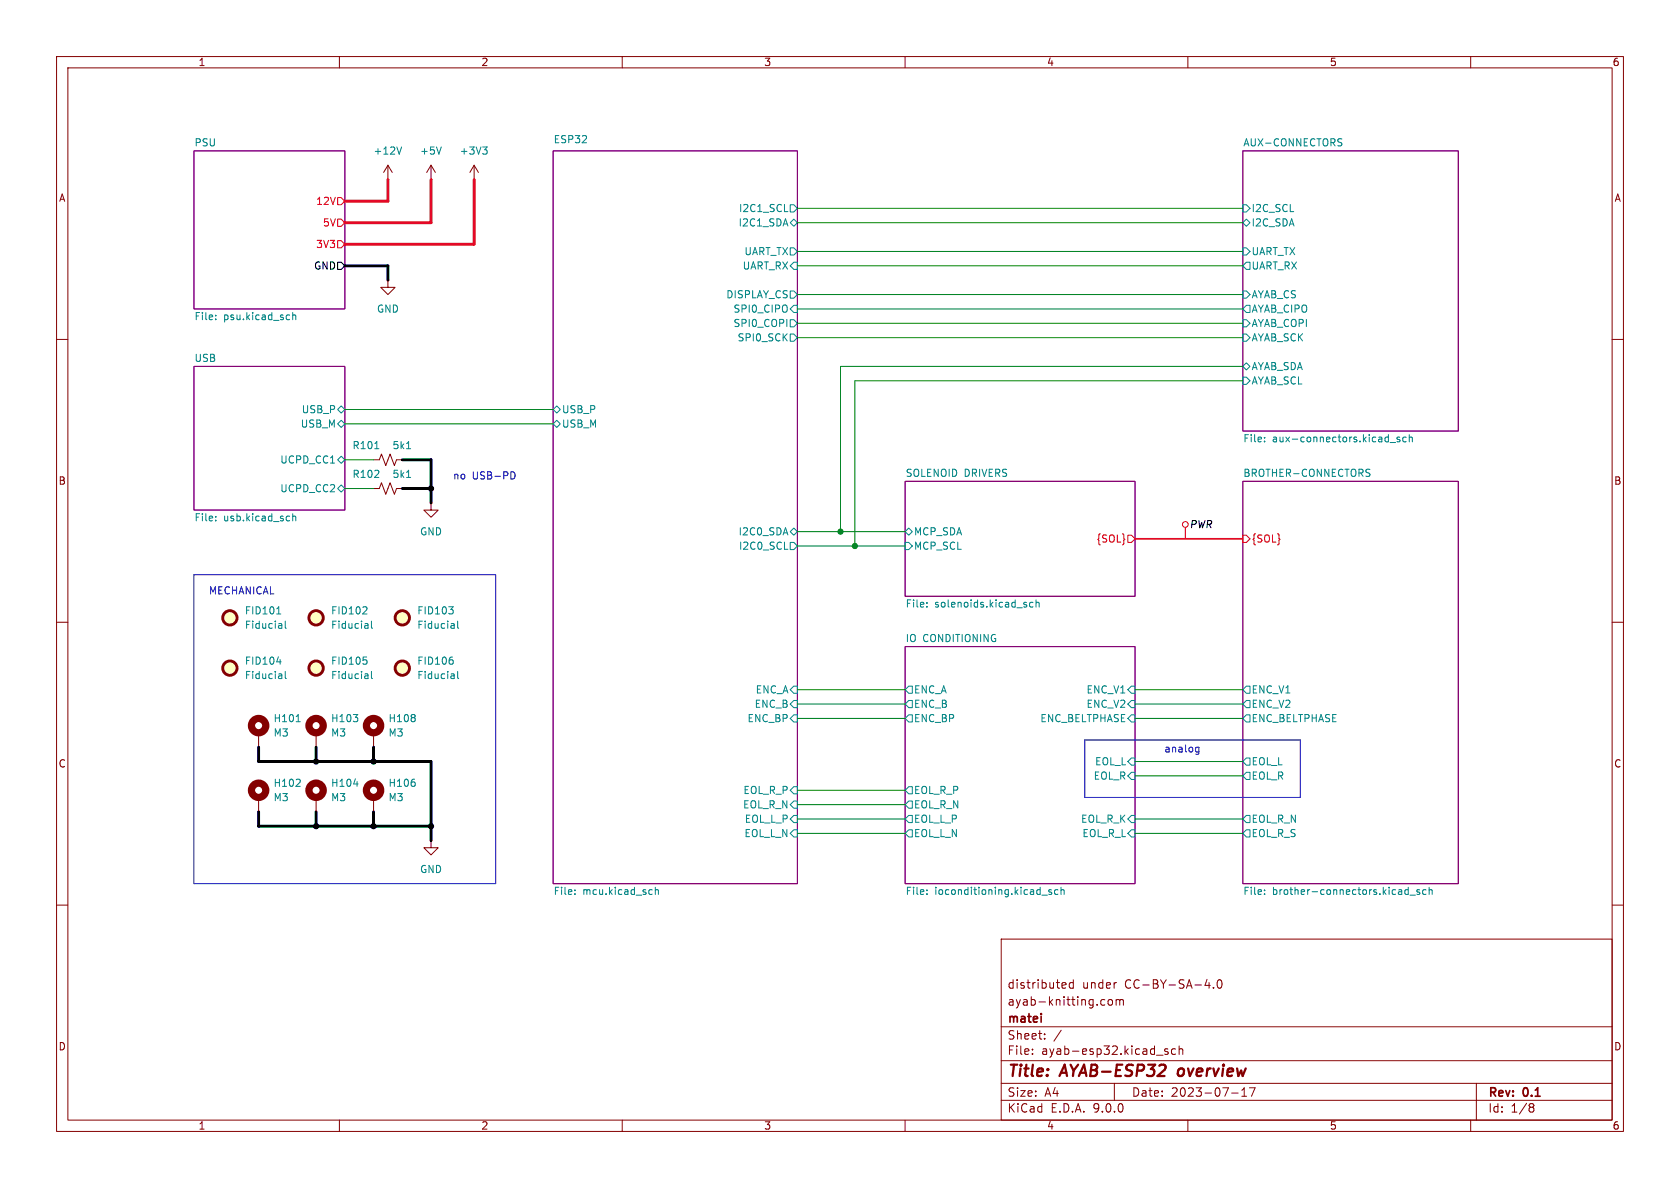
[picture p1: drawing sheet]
<svg xmlns="http://www.w3.org/2000/svg" width="297mm" height="210mm" viewBox="0 0 297 210" stroke-linecap="round" stroke-linejoin="round" font-family="sans-serif">
<path d="M0 0h297v210h-297z" fill="#fff" stroke="#fff" stroke-width=".18"/>
<g fill="none" stroke="#840000" stroke-width=".18">
<path d="M10 10h277v190h-277zM12 12h273v186h-273zM60 10v2M110 10v2M160 10v2M210 10v2M260 10v2M68.6 31.8h.1M68.6 29.2l-.8 1.3M68.6 29.2l.7 1.3M68.6 29.2v2.6M76.2 31.8h.1"/>
<path d="M76.2 29.2l-.8 1.3M76.2 29.2l.8 1.3M76.2 29.2v2.6M83.8 31.8h.1M83.8 29.2l-.7 1.3M83.8 29.2l.8 1.3M83.8 29.2v2.6M68.6 49.5v1.3h1.2l-1.2 1.3-1.3-1.3h1.3M68.6 49.5h.1M10 60h2M285 60h2M66 81.3h1.1l.3-1 .8 2 .8-2 .7 2 .4-1h1"/>
<path d="M66 86.4h1.1l.3-1.1 .8 2.1 .8-2.1 .7 2.1 .4-1h1M76.2 88.9v1.3h1.3l-1.3 1.2-1.3-1.2h1.3M76.2 88.9h.1M10 110h2M285 110h2M45.7 129.5v2.6M55.9 129.5v2.6M66 129.5v2.6M45.7 141v2.5M55.9 141v2.5M66 141v2.5M76.2 148.6v1.3h1.3l-1.3 1.2-1.3-1.2h1.3"/>
<path d="M76.2 148.6h.1M10 160h2M177 166h108v32h-108zM188.2 173.7l.3 .4-.8 .1M188.4 174.6l-.2 .1M189.7 173.2v1.5M189.7 173.8l-.4-.1-.3 .3v.4l.2 .2h.5M194.9 176.7l.4 .1M195.3 177.6l-.4 .1M196 176.8l.2-.1 .4 .1 .1 .6-.2 .2-.3 .1-.2-.1zM197.2 173.7h.2M197.3 176.8l.4-.1 .3 .2"/>
<path d="M197.3 176.7v1M198 176.9l.2-.2 .3 .1 .1 .9M198 176.9v.8M213.4 173.1l-.4 1.1h1M213.7 173.7v1M214.5 174.6v.1M215.3 173.3l.2-.1a.81 .81 0 0 1 .6 .6 .81 .81 0 0 1-.3 .8l-.1 .1a.81 .81 0 0 1-.4-1.4zM285 160h2M60 198v2M110 198v2M160 198v2M177 194.5h108"/>
<path d="M177 191.5h108M177 187.5h108M177 181.5h108M182.5 186.3v.1M182.5 185.5v.1M184.7 183.6v.1M184.7 182.8v.1M187.6 182.1l-1.3 2M197 191.5v3M204.5 186.5h1.1M206.5 185.5l-.4-.1-.2 .2 .1 .2 .5 .2v.3h-.6M207.8 185.5l-.4-.1-.3 .3v.4l.1 .2h.6"/>
<path d="M208.5 185.5l.2-.1 .3 .1 .1 .9M208.5 184.9v1.5M210 198v2M217.7 193.2h1.2M219.5 193.8h.9M219.5 192.7l.5-.4v1.5M220.9 192.3h1l-.7 1.5M260 198v2M261 191.5v6.5M270.6 195.1l.4 .1 .2 .2-.3 .3M270.6 195.7h.3M270.9 195.7l.2 .2 .1 .4-.2 .2-.4 .1"/>
</g>
<path d="M208.4 189.1l-.2 .7 .3 .4" fill="none" stroke="#840000" stroke-width=".4"/>
<path d="M184.1 179.2v.1M184.1 179.7v1" fill="none" stroke="#840000" stroke-width=".3"/>
<path d="M34.3 26.7h26.7v27.9h-26.7zM97.8 26.7h43.2v129.5h-43.2zM219.7 26.7h38.1v49.5h-38.1zM34.3 64.8h26.7v25.4h-26.7zM160 85.1h40.7v20.3h-40.7zM219.7 85.1h38.1v71.1h-38.1zM160 114.3h40.7v41.9h-40.7z" fill="none" stroke="#840084" stroke-width=".18"/>
<g fill="none" stroke="#008484" stroke-width=".18">
<path d="M71 26l-.4 1.2M78 26l-.4 1.2M85.3 26h.8l-.4 .5M85.9 26.5l.2 .2v.3l-.2 .2M138.7 37.4h.6M139.7 39.4l.6-.7 .7 .7-.7 .6zM139.7 36.2h.6l.7 .6-.7 .7h-.6zM219.7 36.2h.6l.7 .6-.7 .7h-.6zM219.7 39.4l.6-.7 .7 .7-.7 .6zM237 25.2l.2 .2-.2 .4M237 24.5l.2 .1M38.1 56.4v.1"/>
<path d="M38.1 55.7v.2M51.7 55.2v1.3M51.7 55.8l.2-.1h.3l.1 .8M139.7 56.5h.6l.7 .7-.7 .6h-.6zM139.7 51.4h.6l.7 .7-.7 .6h-.6zM139.7 59.1h.6l.7 .6-.7 .6h-.6zM139.7 43.8h.6l.7 .7-.7 .6h-.6zM140.3 54h.7v1.2h-.7l-.6-.6zM140.3 46.4h.7v1.2h-.7l-.6-.6zM219.7 43.8h.6l.7 .7-.7 .6h-.6zM219.7 51.4h.6l.7 .7-.7 .6h-.6zM219.7 59.1h.6l.7 .6-.7 .6h-.6z"/>
<path d="M219.7 56.5h.6l.7 .7-.7 .6h-.6zM220.3 46.4h.7v1.2h-.7l-.6-.6zM220.3 54h.7v1.2h-.7l-.6-.6zM59.7 74.9l.6-.6 .7 .6-.7 .7zM60.3 71.8l.7 .6-.7 .6-.6-.6zM66.3 79.3h.7M71.9 79.3h.7M97.8 72.4l.6-.6 .7 .6-.7 .6zM98.4 74.3l.7 .6-.7 .7-.6-.7zM219.7 66.7h.6l.7 .6-.7 .6h-.6zM219.7 64.8l.6-.7 .7 .7-.7 .6zM223.6 78v.1"/>
<path d="M223.6 77.3v.1M245.8 78.2h.9M247.4 77.3h-.3l-.1 .1v.2l.4 .1v.3h-.4M248.6 77.3h-.4l-.2 .2 .1 .5h.5M249.1 77.4l.2-.1h.3l.1 .8M249.1 76.8v1.3M38.1 91.3v.1M38.1 92v.1M51.7 90.8v1.3M51.7 91.4l.2-.2 .3 .1 .1 .8M59.7 86.4l.6-.7 .7 .7-.7 .6zM59.7 81.3l.6-.7 .7 .7-.7 .6z"/>
<path d="M71.9 84.4h.7M138.7 97.1h.6M139.7 94l.6-.7 .7 .7-.7 .6zM139.7 95.9h.6l.7 .6-.7 .7h-.6zM160 94l.7-.7 .6 .7-.6 .6zM160 95.9h.7l.6 .6-.6 .7h-.7zM241.9 83.6l.3 .3-.3 .3M242 82.9l.2 .1M48.9 108.5h.7M48.9 117h.8M49.2 107.4l.1-.1v1.2M49.8 110.3v.8"/>
<path d="M49.8 119.2v.8M49.8 111l-.1 .1M49.8 110.5l-.1 .1M49.8 119.9l-.1 .1M49.8 119.4l-.1 .1M50.4 109.8v1.1l.2 .2M50.4 118.7v1.1l.2 .2M64.2 116.1h.6M64.8 116.7l.1 .2-.1 .5M64.8 107.3l.1 .2-.1 .3-.7 .7h.8M65 110.3l.1 .8M65 119.2l.1 .8"/>
<path d="M65.1 119.9l-.2 .1M65.1 119.4l-.2 .1M65.1 111l-.2 .1M65.1 110.5l-.2 .1M65.7 118.7v1.1l.1 .2M65.7 109.8v1.1l.1 .2M79.3 107.3h.8l-.4 .4M80 116.7l.1 .2-.1 .5M80 107.8l.1 .2-.1 .5M80.2 110.3l.1 .8M80.2 119.2l.1 .8M80.3 119.9l-.1 .1"/>
<path d="M80.3 119.4l-.1 .1M80.3 111l-.1 .1M80.3 110.5l-.1 .1M80.9 118.7v1.1l.2 .2M80.9 109.8v1.1l.2 .2M163.9 106.5v.2M163.9 107.2v.1M182.6 106.5h-.3l-.3 .2 .1 .6h.5M183.2 106.6l.1-.1h.3l.1 .8M183.2 106v1.3M52.3 139h.8M52.4 127.6h.7"/>
<path d="M53 137.9v.4M62.5 126.3h.7l-.4 .5M62.5 138.6h.8M63.2 126.9v.6M73.3 138.3v.6M73.3 126.4v.3M73.3 127v.5M140.3 126.4h.7v1.2h-.7l-.6-.6zM140.3 121.3h.7v1.3h-.7l-.6-.7zM140.3 123.8h.7v1.3h-.7l-.6-.6zM140.3 139.1h.7v1.2h-.7l-.6-.6zM160.7 123.8h.6v1.3h-.6l-.7-.6z"/>
<path d="M160.7 121.3h.6v1.3h-.6l-.7-.7zM160.7 126.4h.6v1.2h-.6l-.7-.6zM160.7 139.1h.6v1.2h-.6l-.7-.6zM200 123.8h.7v1.3h-.7l-.6-.6zM200 126.4h.7v1.2h-.7l-.6-.6zM200 121.3h.7v1.3h-.7l-.6-.7zM200 134h.7v1.3h-.7l-.6-.7zM200 136.5h.7v1.3h-.7l-.6-.6zM220.3 123.8h.7v1.3h-.7l-.6-.6zM220.3 126.4h.7v1.2h-.7l-.6-.6zM220.3 121.3h.7v1.3h-.7l-.6-.7zM220.3 134h.7v1.3h-.7l-.6-.7z"/>
<path d="M220.3 136.5h.7v1.3h-.7l-.6-.6zM101.6 158v.1M101.6 157.3v.2M115.2 157.3h.1M115.3 158.1h-.1M115.9 156.8v1.3M115.9 157.4l.1-.1h.3l.1 .8M140.3 144.1h.7v1.3h-.7l-.6-.6zM140.3 146.7h.7v1.3h-.7l-.6-.7zM140.3 141.6h.7v1.3h-.7l-.6-.7zM160.7 146.7h.6v1.3h-.6l-.7-.7zM160.7 141.6h.6v1.3h-.6l-.7-.7z"/>
<path d="M160.7 144.1h.6v1.3h-.6l-.7-.6zM163.9 158v.1M163.9 157.3v.2M184.2 158.2h1M185.9 157.3h-.3l-.2 .2 .1 .1 .4 .2v.3h-.5M187 157.3h-.3l-.3 .2 .1 .6h.5M187.6 157.4l.2-.1h.3v.8M187.6 156.8v1.3M200 144.1h.7v1.3h-.7l-.6-.6zM200 146.7h.7v1.3h-.7l-.6-.7zM220.3 144.1h.7v1.3h-.7l-.6-.6zM220.3 146.7h.7v1.3h-.7l-.6-.7z"/>
<path d="M223.6 157.3v.2M223.6 158v.1M248.6 157.3h.4M249 156.8v1.3M249 158.1h-.4M249.3 158.2h.9M251 157.3h-.3l-.2 .2v.1l.5 .2v.3h-.5M252.1 157.3h-.4l-.2 .2 .1 .6h.5M252.6 157.4l.2-.1h.3l.1 .8M252.6 156.8v1.3"/>
</g>
<g fill="none" stroke="#ff000b" stroke-width=".18">
<path d="M59.7 34.9h.6l.7 .7-.7 .6h-.6zM59.7 38.7h.6l.7 .7-.7 .6h-.6zM59.7 42.5h.6l.7 .7-.7 .6h-.6zM199.4 94.6h.6l.7 .7-.7 .6h-.6zM209.5 93.2v2.1M219.7 94.6h.6l.7 .7-.7 .6h-.6z"/>
<circle cx="209.6" cy="92.7" r=".51"/>
</g>
<path d="M59.7 46.4h.6l.7 .6-.7 .6h-.6z" fill="none" stroke="#000" stroke-width=".18"/>
<g fill="#ffffc2" stroke="#ffffc2" stroke-width=".18">
<circle cx="55.9" cy="118.1" r="1.27"/>
<circle cx="71.1" cy="118.1" r="1.27"/>
<circle cx="71.1" cy="109.2" r="1.27"/>
<circle cx="55.9" cy="109.2" r="1.27"/>
<circle cx="40.6" cy="109.2" r="1.27"/>
<circle cx="40.6" cy="118.1" r="1.27"/>
</g>
<g fill="none" stroke="#840000" stroke-width=".51">
<circle cx="40.6" cy="118.1" r="1.27"/>
<circle cx="40.6" cy="109.2" r="1.27"/>
<circle cx="55.9" cy="109.2" r="1.27"/>
<circle cx="55.9" cy="118.1" r="1.27"/>
<circle cx="71.1" cy="109.2" r="1.27"/>
<circle cx="71.1" cy="118.1" r="1.27"/>
</g>
<g fill="none" stroke="#840000" stroke-width="1.3">
<circle cx="45.7" cy="139.7" r="1.27"/>
<circle cx="45.7" cy="128.3" r="1.27"/>
<circle cx="55.9" cy="128.3" r="1.27"/>
<circle cx="55.9" cy="139.7" r="1.27"/>
<circle cx="66" cy="139.7" r="1.27"/>
<circle cx="66" cy="128.3" r="1.27"/>
</g>
<path d="M90.6 83.4a.68 .68 0 0 1 .5 .6 .68 .68 0 0 1-.5 .7M34.3 101.6h53.3v54.6h-53.3zM191.8 130.8h38.1v10.2h-38.1zM211.5 132.9h.4M211.5 132.2h.4M211.9 132.1v1l-.1 .2-.3 .1" fill="none" stroke="#0000c2" stroke-width=".18"/>
<path d="M200.7 95.3h19" fill="none" stroke="#ff000b" stroke-width=".3"/>
<g fill="none" stroke="#008400" stroke-width=".18">
<path d="M141 36.8h78.7M141 39.4h78.7M141 47h78.7M141 44.5h78.7M141 52.1h78.7M141 57.2h78.7M141 59.7h78.7M141 54.6h78.7M61 74.9h36.8M61 72.4h36.8M219.7 67.3h-68.6v29.2M219.7 64.8h-71.1v29.2"/>
<path d="M61 86.4h5M61 81.3h5M141 96.5h19M141 94h19M141 121.9h19M141 124.5h19M141 127h19M141 139.7h19M200.7 121.9h19M200.7 137.2h19M200.7 124.5h19M200.7 127h19"/>
<path d="M200.7 134.6h19M141 147.3h19M141 144.8h19M141 142.2h19M200.7 147.3h19M200.7 144.8h19"/>
</g>
<path d="M61 47h7.6v2.5M71.1 81.3h5.1v7.6M71.1 86.4h5.1M45.7 132.1v2.5h30.5v14M55.9 132.1v2.5M66 132.1v2.5M45.7 143.5v2.6h30.5M55.9 143.5v2.6M66 143.5v2.6" fill="none" stroke="#000" stroke-width=".51"/>
<path d="M68.6 31.8v3.8h-7.6M76.2 31.8v7.6h-15.2M83.8 31.8v11.4h-22.8" fill="none" stroke="#ff000b" stroke-width=".51"/>
<g fill="#000" stroke="#000" stroke-width=".18">
<circle cx="76.2" cy="86.4" r=".46"/>
<circle cx="55.9" cy="134.6" r=".46"/>
<circle cx="66" cy="134.6" r=".46"/>
<circle cx="55.9" cy="146.1" r=".46"/>
<circle cx="66" cy="146.1" r=".46"/>
<circle cx="76.2" cy="146.1" r=".46"/>
</g>
<g fill="#008400" stroke="#008400" stroke-width=".18">
<circle cx="148.6" cy="94" r=".46"/>
<circle cx="151.1" cy="96.5" r=".46"/>
</g>
<g font-size="2.8" fill="#840000">
<text x="178" y="190.9">Title:</text>
<text x="187.7" y="190.9">AYAB-ESP32</text>
<text x="209.1" y="190.9">overview</text>
</g>
<g font-size="2.1" fill="#840000">
<text x="178" y="178">ayab-knitting.com</text>
<text x="178" y="175">distributed</text>
<text x="191.3" y="175">under</text>
<text x="198.9" y="175">CC-BY-SA-4.0</text>
<text x="178" y="184">Sheet:</text>
<text x="178" y="181.2">matei</text>
<text x="178" y="186.7">File:</text>
<text x="184.1" y="186.7">ayab-esp32.kicad_sch</text>
<text x="178" y="196.9">KiCad</text>
<text x="178" y="194.1">Size:</text>
<text x="184.7" y="194.1">A4</text>
<text x="185.7" y="196.9">E.D.A.</text>
<text x="193.3" y="196.9">9.0.0</text>
<text x="200" y="194.1">Date:</text>
<text x="207" y="194.1">2023-07-17</text>
<text x="263" y="194.3">Rev:</text>
<text x="263" y="196.9">Id:</text>
<text x="267.1" y="196.9">1/8</text>
<text x="269.4" y="194.3">0.1</text>
</g>
<g font-size="1.8" fill="#840000">
<text x="35" y="11.9">1</text>
<text x="85" y="11.9">2</text>
<text x="135" y="11.9">3</text>
<text x="185" y="11.9">4</text>
<text x="235" y="11.9">5</text>
<text x="285" y="11.9">6</text>
<text x="10.3" y="35.9">A</text>
<text x="285.3" y="35.9">A</text>
<text x="10.3" y="85.9">B</text>
<text x="285.3" y="85.9">B</text>
<text x="10.3" y="135.9">C</text>
<text x="285.3" y="135.9">C</text>
<text x="10.3" y="185.9">D</text>
<text x="285.3" y="185.9">D</text>
<text x="35" y="199.9">1</text>
<text x="85" y="199.9">2</text>
<text x="135" y="199.9">3</text>
<text x="185" y="199.9">4</text>
<text x="235" y="199.9">5</text>
<text x="285" y="199.9">6</text>
</g>
<g font-size="1.8" fill="#008484">
<text x="34.3" y="26">PSU</text>
<text x="65.9" y="27.5">+12V</text>
<text x="74.2" y="27.5">+5V</text>
<text x="81.2" y="27.5">+3V3</text>
<text x="97.8" y="25.4">ESP32</text>
<text x="219.7" y="26">AUX-CONNECTORS</text>
<text x="130.5" y="40.2">I2C1_SDA</text>
<text x="130.5" y="37.7">I2C1_SCL</text>
<text x="221.2" y="37.7">I2C_SCL</text>
<text x="221.2" y="40.2">I2C_SDA</text>
<text x="131.2" y="47.9">UART_RX</text>
<text x="131.5" y="45.3">UART_TX</text>
<text x="221.2" y="45.3">UART_TX</text>
<text x="221.2" y="47.9">UART_RX</text>
<text x="128.3" y="52.9">DISPLAY_CS</text>
<text x="221.2" y="52.9">AYAB_CS</text>
<text x="34.3" y="56.9">File:</text>
<text x="39.5" y="56.9">psu.kicad_sch</text>
<text x="66.5" y="55.5">GND</text>
<text x="129.6" y="58">SPI0_COPI</text>
<text x="129.6" y="55.5">SPI0_CIPO</text>
<text x="221.2" y="55.5">AYAB_CIPO</text>
<text x="221.2" y="58">AYAB_COPI</text>
<text x="34.3" y="64.1">USB</text>
<text x="130.3" y="60.6">SPI0_SCK</text>
<text x="221.2" y="60.6">AYAB_SCK</text>
<text x="221.2" y="65.6">AYAB_SDA</text>
<text x="221.2" y="68.2">AYAB_SCL</text>
<text x="53.1" y="75.8">USB_M</text>
<text x="53.2" y="73.3">USB_P</text>
<text x="99.3" y="73.3">USB_P</text>
<text x="99.3" y="75.8">USB_M</text>
<text x="49.4" y="82.1">UCPD_CC1</text>
<text x="62.2" y="79.6">R101</text>
<text x="69.3" y="79.6">5k1</text>
<text x="219.7" y="78.5">File:</text>
<text x="224.9" y="78.5">aux-connectors.kicad_sch</text>
<text x="49.4" y="87.2">UCPD_CC2</text>
<text x="62.2" y="84.7">R102</text>
<text x="69.3" y="84.7">5k1</text>
<text x="160" y="84.4">SOLENOID</text>
<text x="170.4" y="84.4">DRIVERS</text>
<text x="219.7" y="84.4">BROTHER-CONNECTORS</text>
<text x="34.3" y="92.5">File:</text>
<text x="39.5" y="92.5">usb.kicad_sch</text>
<text x="74.2" y="94.8">GND</text>
<text x="130.5" y="94.8">I2C0_SDA</text>
<text x="161.5" y="94.8">MCP_SDA</text>
<text x="130.5" y="97.4">I2C0_SCL</text>
<text x="161.5" y="97.4">MCP_SCL</text>
<text x="160" y="107.7">File:</text>
<text x="165.2" y="107.7">solenoids.kicad_sch</text>
<text x="43.2" y="108.8">FID101</text>
<text x="43.2" y="111.4">Fiducial</text>
<text x="58.4" y="108.8">FID102</text>
<text x="58.4" y="111.4">Fiducial</text>
<text x="73.7" y="108.8">FID103</text>
<text x="73.7" y="111.4">Fiducial</text>
<text x="160" y="113.6">IO</text>
<text x="163.1" y="113.6">CONDITIONING</text>
<text x="43.2" y="117.7">FID104</text>
<text x="58.4" y="117.7">FID105</text>
<text x="73.7" y="117.7">FID106</text>
<text x="43.2" y="120.2">Fiducial</text>
<text x="58.4" y="120.2">Fiducial</text>
<text x="73.7" y="120.2">Fiducial</text>
<text x="133.3" y="125.3">ENC_B</text>
<text x="133.5" y="122.8">ENC_A</text>
<text x="161.5" y="125.3">ENC_B</text>
<text x="161.5" y="122.8">ENC_A</text>
<text x="192" y="125.3">ENC_V2</text>
<text x="192" y="122.8">ENC_V1</text>
<text x="221.2" y="125.3">ENC_V2</text>
<text x="221.2" y="122.8">ENC_V1</text>
<text x="48.3" y="130.4">M3</text>
<text x="48.3" y="127.9">H101</text>
<text x="58.4" y="130.4">M3</text>
<text x="58.4" y="127.9">H103</text>
<text x="68.6" y="130.4">M3</text>
<text x="68.6" y="127.9">H108</text>
<text x="132" y="127.9">ENC_BP</text>
<text x="161.5" y="127.9">ENC_BP</text>
<text x="183.8" y="127.9">ENC_BELTPHASE</text>
<text x="221.2" y="127.9">ENC_BELTPHASE</text>
<text x="193.5" y="135.5">EOL_L</text>
<text x="221.2" y="135.5">EOL_L</text>
<text x="48.3" y="141.8">M3</text>
<text x="48.3" y="139.3">H102</text>
<text x="58.4" y="141.8">M3</text>
<text x="58.4" y="139.3">H104</text>
<text x="68.6" y="141.8">M3</text>
<text x="68.6" y="139.3">H106</text>
<text x="131.3" y="143.1">EOL_R_N</text>
<text x="131.3" y="140.6">EOL_R_P</text>
<text x="161.5" y="140.6">EOL_R_P</text>
<text x="161.5" y="143.1">EOL_R_N</text>
<text x="193.3" y="138">EOL_R</text>
<text x="221.2" y="138">EOL_R</text>
<text x="131.5" y="148.2">EOL_L_N</text>
<text x="131.6" y="145.6">EOL_L_P</text>
<text x="161.5" y="148.2">EOL_L_N</text>
<text x="161.5" y="145.6">EOL_L_P</text>
<text x="191" y="145.6">EOL_R_K</text>
<text x="191.3" y="148.2">EOL_R_L</text>
<text x="221.2" y="145.6">EOL_R_N</text>
<text x="221.2" y="148.2">EOL_R_S</text>
<text x="74.2" y="154.5">GND</text>
<text x="97.8" y="158.5">File:</text>
<text x="103" y="158.5">mcu.kicad_sch</text>
<text x="160" y="158.5">File:</text>
<text x="165.2" y="158.5">ioconditioning.kicad_sch</text>
<text x="219.7" y="158.5">File:</text>
<text x="224.9" y="158.5">brother-connectors.kicad_sch</text>
</g>
<g font-size="1.8" fill="#ff000b">
<text x="55.8" y="36.4">12V</text>
<text x="57" y="40.2">5V</text>
<text x="55.8" y="44">3V3</text>
<text x="193.7" y="96.1">{SOL}</text>
<text x="221.2" y="96.1">{SOL}</text>
</g>
<g font-size="1.8">
<text x="55.4" y="47.9">GND</text>
<text x="210.2" y="93.6">PWR</text>
</g>
<g font-size="1.8" fill="#0000c2">
<text x="80" y="84.8">no</text>
<text x="83.5" y="84.8">USB-PD</text>
<text x="36.8" y="105.2">MECHANICAL</text>
<text x="205.7" y="133.1">analog</text>
</g>
</svg>
